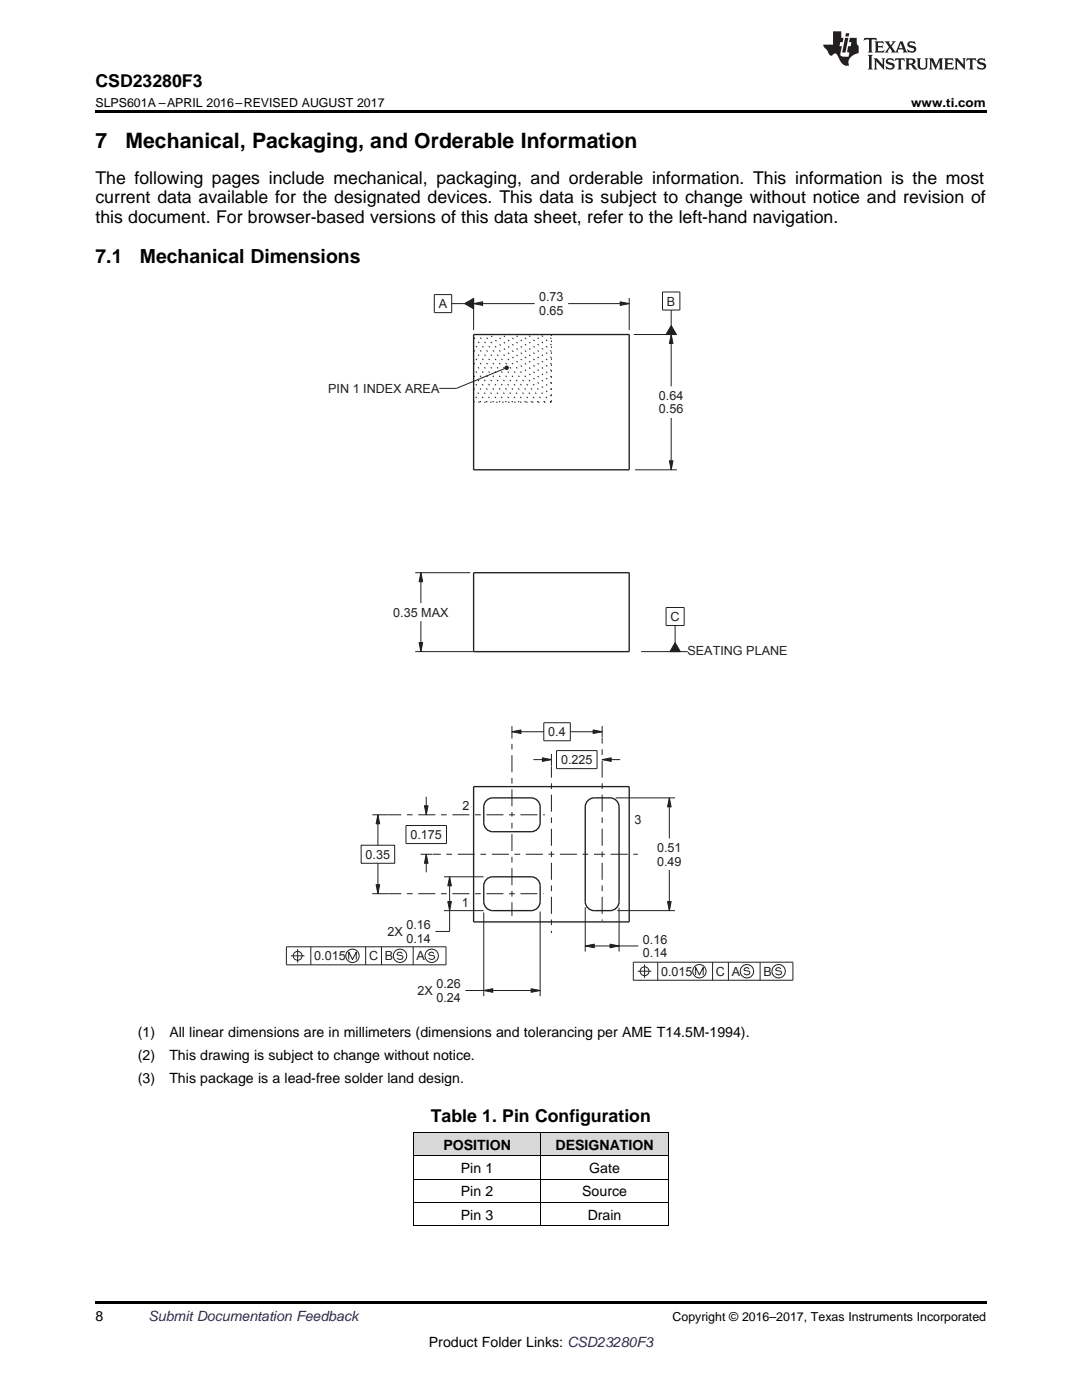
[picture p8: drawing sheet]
<svg xmlns="http://www.w3.org/2000/svg" width="216mm" height="279mm" viewBox="0 0 216 279" stroke-linecap="round" stroke-linejoin="round" font-family="sans-serif">
<g fill="#d8d8d8">
<path d="M82.5 226.1h25.4v4.6h-25.4z"/>
<path d="M107.9 226.1h25.4v4.6h-25.4z"/>
</g>
<path d="M82.5 244.7h.2zM133.2 244.7h.1zM19 259.7h177.8v.5h-177.8z" fill="#000"/>
<path d="M82.5 240h50.8M82.5 235.3h50.8M82.5 230.7h50.8M82.5 226h50.8M82.6 226v18.7M107.9 226v18.7M133.3 226v18.7M82.5 244.6h50.8" fill="none" stroke="#000" stroke-width=".2"/>
<path d="M134.7 128.2l1.1 1.8h-2.1z" fill="#231f20"/>
<path d="M134.7 128.2l1.1 1.8h-2.1z" fill="none" stroke="#231f20" stroke-width=".2"/>
<path d="M75.4 162.6l.4 1.8h-.8z" fill="#231f20"/>
<path d="M75.4 162.6l.4 1.8h-.8z" fill="none" stroke="#231f20" stroke-width=".2"/>
<path d="M75 176.6h.8l-.4 1.8z" fill="#231f20"/>
<path d="M75 176.6h.8l-.4 1.8z" fill="none" stroke="#231f20" stroke-width=".2"/>
<path d="M89.7 175l.4 1.8h-.7z" fill="#231f20"/>
<path d="M89.7 175l.4 1.8h-.7z" fill="none" stroke="#231f20" stroke-width=".2"/>
<path d="M89.4 179.9h.7l-.4 1.8z" fill="#231f20"/>
<path d="M89.4 179.9h.7l-.4 1.8z" fill="none" stroke="#231f20" stroke-width=".2"/>
<path d="M96.5 197.7l1.8-.4v.7z" fill="#231f20"/>
<path d="M96.5 197.7l1.8-.4v.7z" fill="none" stroke="#231f20" stroke-width=".2"/>
<path d="M106 197.3l1.8 .4-1.8 .3z" fill="#231f20"/>
<path d="M106 197.3l1.8 .4-1.8 .3z" fill="none" stroke="#231f20" stroke-width=".2"/>
<path d="M83.6 128.2h.7l-.3 1.8z" fill="#231f20"/>
<path d="M83.6 128.2h.7l-.3 1.8z" fill="none" stroke="#231f20" stroke-width=".2"/>
<path d="M84 114.3l.3 1.8h-.7z" fill="#231f20"/>
<path d="M84 114.3l.3 1.8h-.7z" fill="none" stroke="#231f20" stroke-width=".2"/>
<path d="M108.2 151.2l1.8 .4-1.8 .4z" fill="#231f20"/>
<path d="M108.2 151.2l1.8 .4-1.8 .4z" fill="none" stroke="#231f20" stroke-width=".2"/>
<path d="M120.2 151.6l1.8-.4v.8z" fill="#231f20"/>
<path d="M120.2 151.6l1.8-.4v.8z" fill="none" stroke="#231f20" stroke-width=".2"/>
<path d="M116.8 188.8l1.8-.4v.7z" fill="#231f20"/>
<path d="M116.8 188.8l1.8-.4v.7z" fill="none" stroke="#231f20" stroke-width=".2"/>
<path d="M121.7 188.4l1.8 .4-1.8 .3z" fill="#231f20"/>
<path d="M121.7 188.4l1.8 .4-1.8 .3z" fill="none" stroke="#231f20" stroke-width=".2"/>
<path d="M133.2 179.9h.7l-.3 1.8z" fill="#231f20"/>
<path d="M133.2 179.9h.7l-.3 1.8z" fill="none" stroke="#231f20" stroke-width=".2"/>
<path d="M133.6 159.2l.3 1.8h-.7z" fill="#231f20"/>
<path d="M133.6 159.2l.3 1.8h-.7z" fill="none" stroke="#231f20" stroke-width=".2"/>
<path d="M84.7 160.8h.7l-.3 1.8z" fill="#231f20"/>
<path d="M84.7 160.8h.7l-.3 1.8z" fill="none" stroke="#231f20" stroke-width=".2"/>
<path d="M85.1 170.5l.3 1.8h-.7z" fill="#231f20"/>
<path d="M85.1 170.5l.3 1.8h-.7z" fill="none" stroke="#231f20" stroke-width=".2"/>
<path d="M102.2 146l1.8-.3v.7z" fill="#231f20"/>
<path d="M102.2 146l1.8-.3v.7z" fill="none" stroke="#231f20" stroke-width=".2"/>
<path d="M118.4 145.7l1.8 .3-1.8 .4z" fill="#231f20"/>
<path d="M118.4 145.7l1.8 .3-1.8 .4z" fill="none" stroke="#231f20" stroke-width=".2"/>
<path d="M92.7 60.6l1.8-1v2z" fill="#231f20"/>
<path d="M92.7 60.6l1.8-1v2z" fill="none" stroke="#231f20" stroke-width=".2"/>
<path d="M123.8 60.2l1.8 .4-1.8 .4z" fill="#231f20"/>
<path d="M123.8 60.2l1.8 .4-1.8 .4z" fill="none" stroke="#231f20" stroke-width=".2"/>
<path d="M94.5 60.6l1.8-.4v.8z" fill="#231f20"/>
<path d="M94.5 60.6l1.8-.4v.8z" fill="none" stroke="#231f20" stroke-width=".2"/>
<path d="M133.9 65l1.1 1.8h-2.1z" fill="#231f20"/>
<path d="M133.9 65l1.1 1.8h-2.1z" fill="none" stroke="#231f20" stroke-width=".2"/>
<path d="M133.6 92h.7l-.4 1.8z" fill="#231f20"/>
<path d="M133.6 92h.7l-.4 1.8z" fill="none" stroke="#231f20" stroke-width=".2"/>
<path d="M133.9 66.8l.4 1.8h-.7z" fill="#231f20"/>
<path d="M133.9 66.8l.4 1.8h-.7z" fill="none" stroke="#231f20" stroke-width=".2"/>
<path d="M100.8 73.2l.2-.2 .3 .1 .2 .3-.2 .3h-.3l-.2-.1z" fill="#231f20"/>
<g fill="none" stroke="#231f20" stroke-width=".2">
<path d="M86.7 58.8h3.4v3.6h-3.4zM94.5 59.5v6.4M125.6 59.5v6.4M132.2 58.3h3.5v3.6h-3.5zM90.1 60.6h2.6M94.5 60.6h12.2M100.8 73.5l-9.7 4h-3.4M100.8 73.2l.2-.2 .3 .1 .2 .3-.2 .3h-.3l-.2-.1zM113.4 60.6h12.2M126.5 66.8h8.6M133.9 61.9v3.1M133.9 66.8v10.3"/>
<path d="M126.7 93.8h8.4M133.9 83.4v10.4M82.9 114.3h10.9M84 114.3v6.1M82.9 130h11.6M84 124v6M127.9 130h9.3M132.9 121.2h3.6v3.6h-3.6zM134.7 124.8v3.4M85.1 159v3.6M102.2 144.9v2.5M102.2 146h6.3"/>
<path d="M106.4 151.6h3.6M108.5 144.2h5.3v3.6h-5.3zM110 150.5v2.3M111 149.8h8.1v3.6h-8.1zM113.8 146h6.4M120.2 144.9v2.3M120.2 151.6h3.6M122.9 159.2h11.8M133.6 159.2v8.1M72.1 168.7h6.7v3.6h-6.7zM74.3 178.4h3.3M74.3 162.6h3.1"/>
<path d="M75.4 162.6v6.1M75.4 172.3v6.1M81 164.7h8.1v3.6h-8.1zM83.9 170.5h2.4M85.1 170.5v3.6M88.6 175h7.9M89.7 175v10.9h-2.8M133.6 173.6v8.1M57.1 189h31.9v3.6h-31.9zM58 190.8h2.7M59.4 189.4v2.7M62 189v3.6"/>
<path d="M69.6 191.5v-1.5l.7 1.5 .8-1.5v1.5M73 189v3.6M76.1 189v3.6M80.3 190.3l-.5-.3-.4 .2-.2 .3 .2 .1 .9 .2 .1 .3-.1 .3-.5 .1-.6-.3M82.4 189v3.6M86.6 190.3l-.5-.3-.4 .2-.2 .3 .2 .1 .9 .2 .1 .3-.1 .3-.5 .1-.6-.3M88.6 181.7h7.9M92.9 197.7h14.9M96.5 182.1v16.7M107.8 181.9v16.9M116.8 188.8h10.6M116.8 181.1v8.8"/>
<path d="M123.2 181.7h11.5M123.5 181.2v8.7M126.4 192h31.8v3.6h-31.8zM127.3 193.8h2.7M128.6 192.5v2.7M131.2 192v3.6M138.8 194.6v-1.5l.8 1.5 .7-1.5v1.5M142.2 192v3.6M145.3 192v3.6M149.5 193.4l-.5-.3-.4 .1-.2 .3 .2 .2 .9 .1 .1 .3-.1 .3-.5 .2-.6-.3M151.7 192v3.6M155.8 193.4l-.4-.3-.5 .1-.1 .3 .1 .2 .9 .1 .2 .3-.2 .3-.4 .2-.6-.3"/>
<circle cx="59.4" cy="190.7" r=".89"/>
<circle cx="70.3" cy="190.8" r="1.34"/>
<circle cx="79.8" cy="190.8" r="1.34"/>
<circle cx="86.1" cy="190.8" r="1.34"/>
<circle cx="128.6" cy="193.8" r=".89"/>
<circle cx="139.6" cy="193.8" r="1.34"/>
<circle cx="149" cy="193.8" r="1.34"/>
<circle cx="155.4" cy="193.8" r="1.34"/>
</g>
<path d="M94.5 66.8h31.1v27h-31.1zM94.5 114.3h31.1v15.7h-31.1zM94.5 157h31.1v27h-31.1zM97.1 159.8l.7-.5 .5-.1h7.7a1.8 1.8 0 0 1 1.8 1.8v3.2a1.8 1.8 0 0 1-1.8 1.8h-7.7a1.8 1.8 0 0 1-1.8-1.8v-3.2l.1-.4zM117.3 159.8l.8-.5 .5-.1h3.1a1.8 1.8 0 0 1 1.8 1.8v18.9a1.8 1.8 0 0 1-1.8 1.8h-3.1a1.8 1.8 0 0 1-1.8-1.8v-18.9v-.4zM97.1 175.5l.7-.5h.5h7.7a1.8 1.8 0 0 1 1.8 1.8v3.1a1.8 1.8 0 0 1-1.8 1.8h-7.7a1.8 1.8 0 0 1-1.8-1.8v-3.1l.1-.5z" fill="none" stroke="#231f20" stroke-width=".27"/>
<g fill="none" stroke="#231f20" stroke-width=".2" stroke-dasharray=".3 .9" stroke-linecap="butt">
<path d="M110 66.8v13.5M110 79.1l-12.3-12.3M110 77.8l-11-11M110 76.5l-9.7-9.7M110 75.2l-8.4-8.4M110 74l-7.2-7.2M110 72.7l-5.9-5.9M110 71.4l-4.6-4.6M110 70.1l-3.4-3.3M110 68.9l-2.1-2.1M110 67.6l-.8-.8M94.7 80.3l-.2-.2"/>
<path d="M96 80.3l-1.5-1.5M97.2 80.3l-2.7-2.8M98.5 80.3l-4-4M99.8 80.3l-5.3-5.3M101.1 80.3l-6.6-6.6M102.3 80.3l-7.8-7.9M103.6 80.3l-9.1-9.1M104.9 80.3l-10.4-10.4M106.1 80.3l-11.6-11.7M107.4 80.3l-12.9-13M108.7 80.3l-13.5-13.5M110 80.3l-13.5-13.5"/>
<path d="M110 80.3h-15.5"/>
</g>
<g fill="none" stroke="#231f20" stroke-width=".2" stroke-dasharray="1.1 1.1 3.4 1.1" stroke-dashoffset=".6" stroke-linecap="butt">
<path d="M102.2 162.6v.3M102.2 178.4v4.4M102.2 178.4v-14.8M102.2 162.6v-15.1M102.2 178.4h-24.6M102.2 178.4h6.3M102.2 162.6h-24.8M102.2 162.6h6.5M110 170.5v15.7M110 170.5v-17.6M110 170.5h-23.6M110 170.5h9.9"/>
<path d="M120.2 170.5h-.3M120.2 170.5h7.1M120.2 170.5v13.3M120.2 170.5v-23.2"/>
</g>
<path d="M19 22h177.8v.5h-177.8z" fill="#000"/>
<g fill="#231f20">
<path d="M172.5 7.6l-.1 .5 .4-.2h.6v.1v2.1l-.2 .4h.9l-.2-.4v-2.1l.1-.1h.5l.5 .2-.2-.5zM174.5 8.3l.2 .3v1.5l-.2 .4h1.8l.2-.6a1.04 1.04 0 0 1-1.3 .2v-.7h.6l.3 .2v-.6l-.3 .2h-.6v-.6l.8-.1 .4 .3-.2-.5zM176.5 8.3l.9 1.1-.9 1.1h.8l-.2-.2 .4-.7 .5 .7-.2 .2h1.5l-.2-.2 .2-.4h.9l.1 .4-.2 .2h1l-.3-.3-.7-1.9h-.5l-.9 2-.8-1 .9-1h-.8l.1 .3-.4 .5-.3-.6 .1-.2zM179.7 8.6l.4 1h-.7zM181.3 8.4a.63 .63 0 0 0-.2 .7 .63 .63 0 0 0 .6 .4l.6 .2 .1 .2a.75 .75 0 0 1-.7 .4 .75 .75 0 0 1-.6-.5l.1 .7 .1-.1a1.11 1.11 0 0 0 1.5-.6 1.13 1.13 0 0 0-1.2-.8l-.1-.4a1.04 1.04 0 0 1 1.2 .2l-.2-.5-.2 .1-.4-.2zM173.2 10.9l.2 .4v2.2l-.2 .4h1l-.3-.4v-2.2l.3-.4zM174.3 11.6l.3 .4v1.5l-.3 .4h.8l-.2-.4v-1.3l1.5 1.7v-1.9l.2-.4h-.7l.2 .4v.9l-1.1-1.3zM177 11.8a.62 .62 0 0 0-.2 .7 .62 .62 0 0 0 .6 .4l.6 .1 .1 .3a.76 .76 0 0 1-.7 .3 .76 .76 0 0 1-.7-.4l.2 .7 .1-.1a1.11 1.11 0 0 0 1.5-.6 1.13 1.13 0 0 0-1.2-.8l-.1-.4a1.04 1.04 0 0 1 1.2 .2l-.2-.6-.2 .1-.5-.1zM178.7 11.6l-.2 .6a.61 .61 0 0 1 .8-.3v1.6l-.2 .4h.9l-.2-.4v-1.6a.63 .63 0 0 1 .7 .3l-.1-.6zM180.6 11.6l.3 .4v1.5l-.3 .4h1l-.2-.2-.1-.8 .6 .2a.76 .76 0 0 0 1.2 .7l-1-1a.58 .58 0 0 0 .6-.5 .58 .58 0 0 0-.5-.6zM181.4 11.9h.1a.45 .45 0 0 1 .5 .1 .45 .45 0 0 1 .1 .5l-.8 .2zM182.9 11.6l.2 .2a2.17 2.17 0 0 0 .3 1.9 .99 .99 0 0 0 1.6-.6v-1.1l.2-.4h-.7l.2 .2a1.92 1.92 0 0 1-.2 1.8 .6 .6 0 0 1-.9-.5v-1.1l.2-.4zM185.4 11.6l.2 .4v1.5l-.2 .4h.7l-.2-.4v-1.4l.8 1.8 .8-1.8v1.4l-.2 .4h.9l-.2-.4v-1.5l.2-.4h-.8l-.6 1.5-.6-1.5zM188.4 11.6l.2 .4v1.5l-.2 .4h1.8l.1-.6a1.04 1.04 0 0 1-1.2 .1v-.6h.5l.4 .2v-.6l-.4 .2h-.5v-.7h.8l.3 .3-.1-.6zM190.5 11.6l.2 .4v1.5l-.2 .4h.7l-.2-.4v-1.3l1.5 1.7v-1.9l.2-.4h-.7l.2 .4v.9l-1.1-1.3zM192.9 11.6l-.1 .6a.61 .61 0 0 1 .7-.3l.1 1.6-.3 .4h1l-.3-.4 .1-1.6a.63 .63 0 0 1 .7 .3l-.1-.6zM195.2 11.8a.62 .62 0 0 0-.2 .7 .62 .62 0 0 0 .6 .4l.6 .1 .1 .3a.76 .76 0 0 1-.7 .3 .76 .76 0 0 1-.6-.4l.1 .7 .1-.1a1.11 1.11 0 0 0 1.6-.6 1.13 1.13 0 0 0-1.3-.8l-.1-.4a1.04 1.04 0 0 1 1.2 .2l-.1-.6-.2 .1-.5-.1z"/>
<path d="M166.2 6.3v2.6h-1.9v.4l.8 .9a.91 .91 0 0 0 1 .8 .56 .56 0 0 1 .5-.3 .56 .56 0 0 1 .5 .3l.4 .8a1.53 1.53 0 0 0 1.9 1.2 1.54 1.54 0 0 1 1-2.1l.9-.3v-1.4a1.52 1.52 0 0 1-.4-1.6h-1.3l-.2 .8h.5l-.2 .8h-.5l-.1 1v.2l.4 .1-.2 .8a1.93 1.93 0 0 1-1.6-.3l.3-1.8h-.5l.2-.8h.4l.2-.8h-.4v-1.3zM168.6 7.6l-.6 2.9h.7l.6-2.9zM168.8 6.6l-.1 .7h.6l.2-.7z"/>
</g>
<g font-size="4.2">
<text x="19" y="29.6">7</text>
<text x="25" y="29.6">Mechanical, Packaging, and Orderable Information</text>
</g>
<g font-size="3.9">
<text x="19" y="52.5">7.1</text>
<text x="27.9" y="52.5">Mechanical Dimensions</text>
</g>
<g font-size="3.5">
<text x="19" y="17.3">CSD23280F3</text>
<text x="19" y="36.7">The following pages include mechanical, packaging, and orderable information. This information is the most</text>
<text x="19" y="40.6">current data available for the designated devices. This data is subject to change without notice and revision of</text>
<text x="19" y="44.4">this document. For browser-based versions of this data sheet, refer to the left-hand navigation.</text>
<text x="86" y="223.9">Table 1. Pin Configuration</text>
</g>
<g font-size="2.8">
<text x="27.5" y="207">(1)</text>
<text x="33.8" y="207">All linear dimensions are in millimeters (dimensions and tolerancing per AME T14.5M-1994).</text>
<text x="27.5" y="211.6">(2)</text>
<text x="33.8" y="211.6">This drawing is subject to change without notice.</text>
<text x="27.5" y="216.2">(3)</text>
<text x="33.8" y="216.2">This package is a lead-free solder land design.</text>
<text x="88.5" y="229.4">POSITION</text>
<text x="110.8" y="229.4">DESIGNATION</text>
<text x="92" y="234.1">Pin 1</text>
<text x="92" y="238.8">Pin 2</text>
<text x="116.2" y="238.8">Source</text>
<text x="117.6" y="234.1">Gate</text>
<text x="92" y="243.4">Pin 3</text>
<text x="117.3" y="243.4">Drain</text>
<text x="19" y="263.6">8</text>
<text x="85.6" y="268.9">Product Folder Links: CSD23280F3</text>
</g>
<text font-size="2.8" fill="#0000c8" x="29.6" y="263.6">Submit Documentation Feedback</text>
<g font-size="2.5">
<text x="19" y="21.4">SLPS601A –APRIL 2016–REVISED AUGUST 2017</text>
<text x="181.8" y="21.4">www.ti.com</text>
<text x="134.2" y="263.6">Copyright © 2016–2017, Texas Instruments Incorporated</text>
</g>
<g font-size="2.5" fill="#231f20">
<text x="87.6" y="61.5">A</text>
<text x="107.6" y="60.1">0.73</text>
<text x="107.6" y="62.8">0.65</text>
<text x="133.1" y="61">B</text>
<text x="65.5" y="78.4">PIN 1 INDEX AREA</text>
<text x="131.5" y="79.8">0.64</text>
<text x="131.5" y="82.5">0.56</text>
<text x="78.5" y="123.1">0.35 MAX</text>
<text x="133.8" y="123.9">C</text>
<text x="137.2" y="130.7">SEATING PLANE</text>
<text x="109.4" y="146.9">0.4</text>
<text x="111.9" y="152.5">0.225</text>
<text x="92.3" y="161.7">2</text>
<text x="81.9" y="167.4">0.175</text>
<text x="126.6" y="164.5">3</text>
<text x="73" y="171.4">0.35</text>
<text x="131.1" y="170">0.51</text>
<text x="131.1" y="172.7">0.49</text>
<text x="81.1" y="185.4">0.16</text>
<text x="92.1" y="181.1">1</text>
<text x="62.7" y="191.7">0.015</text>
<text x="73.6" y="191.7">C B</text>
<text x="77.3" y="186.8">2X</text>
<text x="81.1" y="188.1">0.14</text>
<text x="83.1" y="191.7">A</text>
<text x="128.3" y="188.3">0.16</text>
<text x="128.3" y="191">0.14</text>
<text x="87.1" y="197.2">0.26</text>
<text x="131.9" y="194.7">0.015</text>
<text x="142.9" y="194.7">C A</text>
<text x="152.3" y="194.7">B</text>
<text x="83.3" y="198.6">2X</text>
<text x="87.1" y="199.9">0.24</text>
</g>
</svg>
